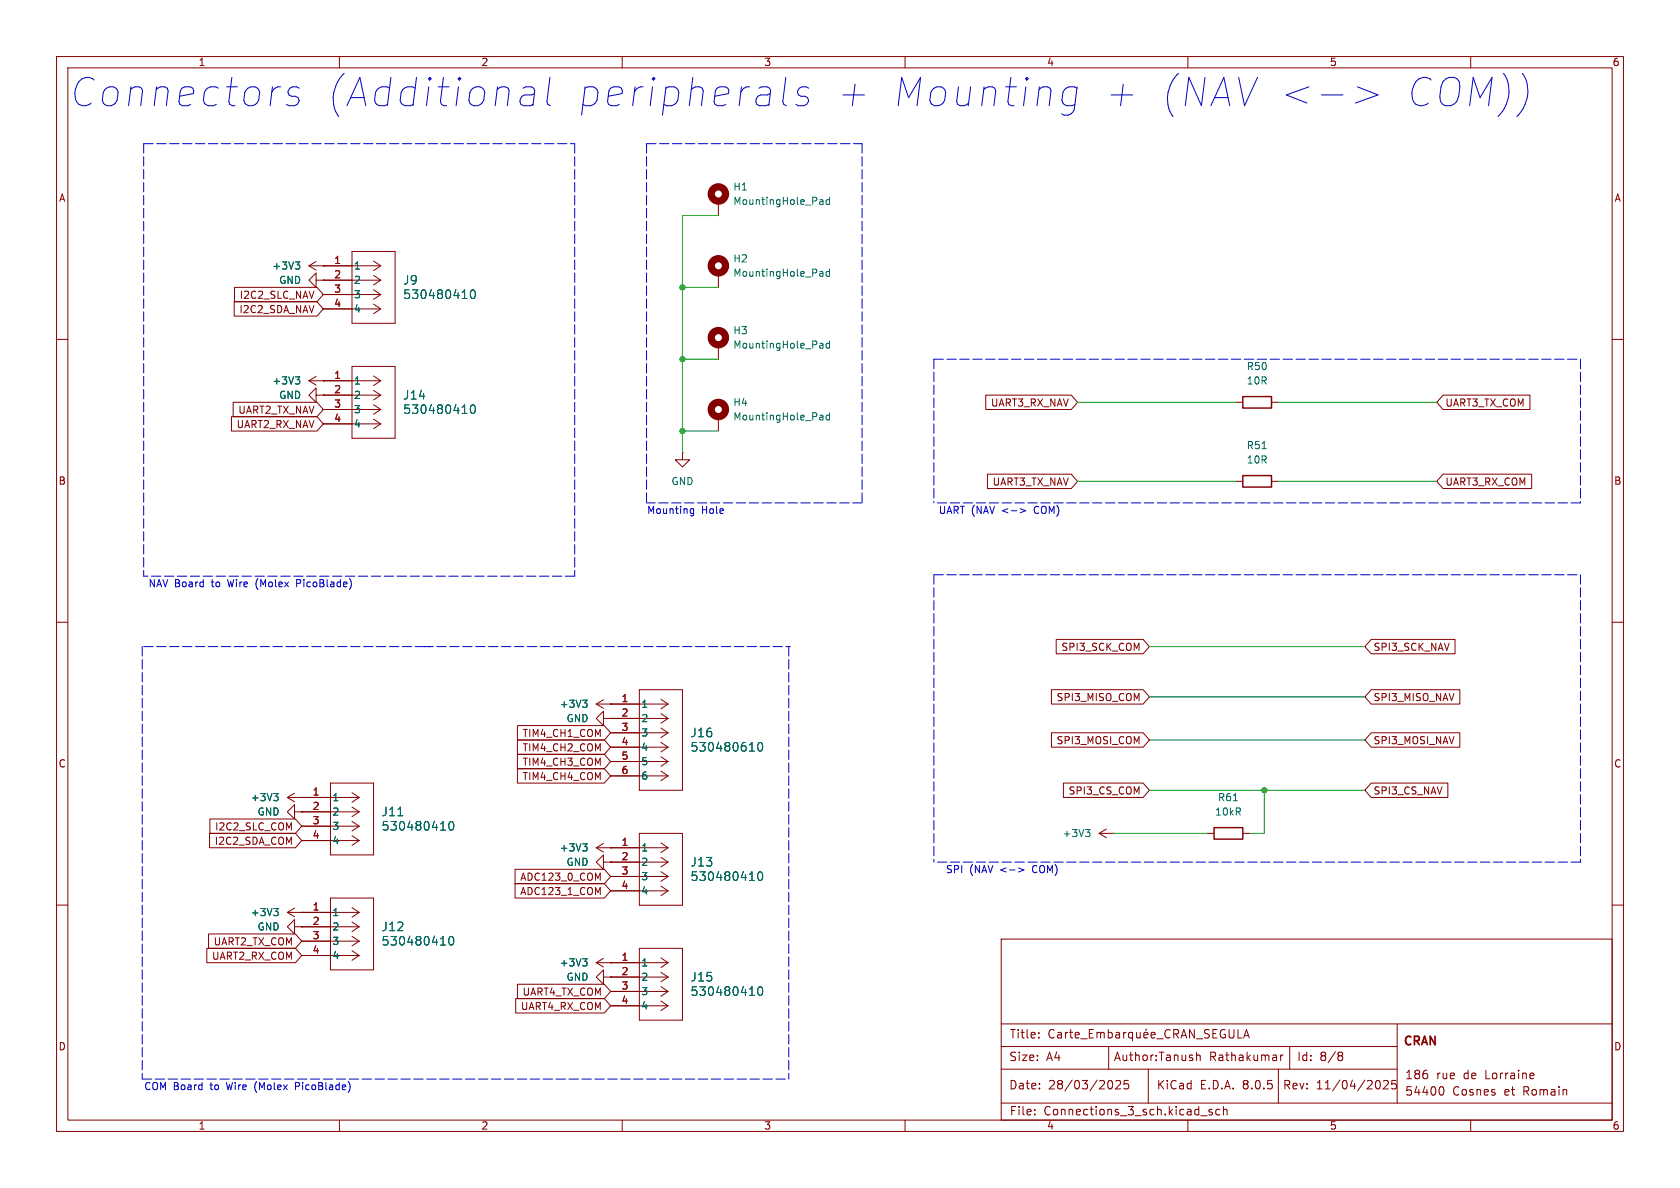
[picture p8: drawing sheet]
<svg xmlns="http://www.w3.org/2000/svg" width="297mm" height="210mm" viewBox="0 0 297 210" stroke-linecap="round" stroke-linejoin="round" font-family="sans-serif">
<g fill="none" stroke="#840000" stroke-width=".18">
<path d="M10 10h277v190h-277zM12 12h273v186h-273zM60 10v2M110 10v2M160 10v2M210 10v2M260 10v2M127 35.6v2.5M10 60h2M41.4 53.3h14.6l1.1 1.3-1.1 1.3h-14.6zM41.5 50.8h14.5l1.1 1.3-1.1 1.2h-14.5zM54.6 47l1.3 .8"/>
<path d="M54.6 47h12.7M55.9 49.5v-1.2l-1.3 1.2 1.3 1.3v-1.3h1.2M55.9 46.2l-1.3 .8M57.1 47h.1M57.1 49.5h.1M57.1 54.6h10.2M57.1 52.1h10.2M57.1 49.5h10.2M62.2 44.5h7.6v12.7h-7.6zM66 53.8l1.3 .8M66 51.2l1.3 .9M66 48.7l1.3 .8"/>
<path d="M66 46.1l1.3 .9M67.3 54.6l-1.3 .9M67.3 52.1l-1.3 .8M67.3 49.5l-1.3 .9M67.3 47l-1.3 .8M127 48.3v2.5M285 60h2M40.9 73.7h15.1l1.1 1.2-1.1 1.3h-15.1zM41.2 71.1h14.8l1.1 1.3-1.1 1.3h-14.8zM54.6 67.3l1.3 .8M54.6 67.3h12.7M55.9 69.9v-1.3l-1.3 1.3 1.3 1.2v-1.2h1.2"/>
<path d="M55.9 66.5l-1.3 .8M57.1 67.3h.1M57.1 69.9h.1M57.1 74.9h10.2M57.1 72.4h10.2M57.1 69.9h10.2M62.2 64.8h7.6v12.7h-7.6zM66 74.1l1.3 .8M66 71.5l1.3 .9M66 69l1.3 .9M66 66.5l1.3 .8M67.3 74.9l-1.3 .9"/>
<path d="M67.3 72.4l-1.3 .8M67.3 69.9l-1.3 .8M67.3 67.3l-1.3 .9M127 61v2.5M127 73.7v2.5M174.3 69.8h15.1l1.1 1.3-1.1 1.3h-15.1zM218.4 71.1h1.3M224.8 71.1h1.3M255.1 69.8h15.4v2.6h-15.4l-1.1-1.3zM120.6 80v1.3h1.3l-1.3 1.3-1.2-1.3h1.2M120.6 80h.1M174.6 83.8h14.8l1.1 1.3-1.1 1.3h-14.8z"/>
<path d="M218.4 85.1h1.3M224.8 85.1h1.3M255.1 83.8h15.7v2.6h-15.7l-1.1-1.3zM10 110h2M186.7 113h15.4l1.1 1.3-1.1 1.3h-15.4zM242.4 113h14.8v2.6h-14.8l-1.1-1.3zM285 110h2M58.4 138.4h7.6v12.7h-7.6zM91.5 130.8h15.3l1.1 1.3-1.1 1.3h-15.3zM91.5 135.9h15.3l1.1 1.3-1.1 1.2h-15.3zM91.5 133.3h15.3l1.1 1.3-1.1 1.3h-15.3zM91.5 128.3h15.3l1.1 1.2-1.1 1.3h-15.3z"/>
<path d="M105.4 124.5l1.3 .7M105.4 124.5h12.7M106.7 127v-1.3l-1.3 1.3 1.3 1.3v-1.3h1.2M106.7 123.7l-1.3 .8M107.9 127h.1M107.9 124.5h.1M107.9 137.2h10.2M107.9 134.6h10.2M107.9 132.1h10.2M107.9 129.5h10.2M107.9 127h10.2M113 121.9h7.6v17.8h-7.6z"/>
<path d="M116.8 136.3l1.3 .9M116.8 133.8l1.3 .8M116.8 131.2l1.3 .9M116.8 128.7l1.3 .8M116.8 126.2l1.3 .8M116.8 123.6l1.3 .9M118.1 137.2l-1.3 .8M118.1 134.6l-1.3 .9M118.1 132.1l-1.3 .8M118.1 129.5l-1.3 .9M118.1 127l-1.3 .8M118.1 124.5l-1.3 .8"/>
<path d="M185.9 129.5h16.2l1.1 1.3-1.1 1.3h-16.2zM185.9 121.9h16.2l1.1 1.3-1.1 1.3h-16.2zM188 138.4h14.1l1.1 1.3-1.1 1.3h-14.1zM242.4 138.4h13.6v2.6h-13.6l-1.1-1.3zM242.4 129.5h15.7v2.6h-15.7l-1.1-1.3zM242.4 121.9h15.7v2.6h-15.7l-1.1-1.3zM10 160h2M37 147.3h15.2l1.1 1.3-1.1 1.3h-15.2zM37.1 144.8h15.1l1.1 1.3-1.1 1.2h-15.1zM50.8 141l1.3 .7M50.8 141h12.7M52.1 143.5v-1.3l-1.3 1.3 1.3 1.3v-1.3h1.2"/>
<path d="M52.1 140.2l-1.3 .8M53.3 143.5h.1M53.3 141h.1M53.3 148.6h10.2M53.3 146.1h10.2M53.3 143.5h10.2M58.4 158.8h7.6v12.7h-7.6zM62.2 147.7l1.3 .9M62.2 145.2l1.3 .9M62.2 142.7l1.3 .8M62.2 140.1l1.3 .9M63.5 148.6l-1.3 .8"/>
<path d="M63.5 146.1l-1.3 .8M63.5 143.5l-1.3 .9M63.5 141l-1.3 .8M91.1 156.2h15.7l1.1 1.3-1.1 1.3h-15.7zM91.1 153.7h15.7l1.1 1.2-1.1 1.3h-15.7zM105.4 149.9l1.3 .7M105.4 149.9h12.7M105.7 157.8l.4-.9v1.3M105.7 155.2l.4-.9v1.3M106.7 152.4v-1.3l-1.3 1.3 1.3 1.3v-1.3h1.2M106.7 149.1l-1.3 .8M107.9 149.9h.1"/>
<path d="M107.9 152.4h.1M107.9 157.5h10.2M107.9 154.9h10.2M107.9 152.4h10.2M113 147.3h7.6v12.7h-7.6zM116.8 156.6l1.3 .9M116.8 154.1l1.3 .8M116.8 151.6l1.3 .8M116.8 149l1.3 .9M118.1 157.5l-1.3 .8M118.1 154.9l-1.3 .9M118.1 152.4l-1.3 .8"/>
<path d="M118.1 149.9l-1.3 .8M194.3 147.3h2.5M194.3 147.3l1.3 .8M195.6 146.6l-1.3 .7M196.8 147.3h.1M213.4 147.3h1.2M219.7 147.3h1.3M285 160h2M36.6 167.6h15.6l1.1 1.3-1.1 1.3h-15.6zM36.9 165.1h15.3l1.1 1.3-1.1 1.2h-15.3zM50.8 161.3h12.7M50.8 161.3l1.3 .8"/>
<path d="M52.1 163.8v-1.2l-1.3 1.2 1.3 1.3v-1.3h1.2M52.1 160.5l-1.3 .8M53.3 163.8h.1M53.3 161.3h.1M53.3 168.9h10.2M53.3 166.4h10.2M53.3 163.8h10.2M62.2 168.1l1.3 .8M62.2 165.5l1.3 .9M62.2 163l1.3 .8M62.2 160.4l1.3 .9M63.5 168.9l-1.3 .9"/>
<path d="M63.5 166.4l-1.3 .8M63.5 163.8l-1.3 .9M63.5 161.3l-1.3 .8M91.2 176.5h15.6l1.1 1.3-1.1 1.3h-15.6zM91.5 174h15.3l1.1 1.3-1.1 1.2h-15.3zM105.4 170.2l1.3 .7M105.4 170.2h12.7M106.7 172.7v-1.2l-1.3 1.2 1.3 1.3v-1.3h1.2M106.7 169.4l-1.3 .8M107.9 172.7h.1M107.9 170.2h.1M107.9 177.8h10.2"/>
<path d="M107.9 175.3h10.2M107.9 172.7h10.2M113 167.6h7.6v12.7h-7.6zM116.8 177l1.3 .8M116.8 174.4l1.3 .9M116.8 171.9l1.3 .8M116.8 169.3l1.3 .9M118.1 177.8l-1.3 .8M118.1 175.3l-1.3 .8M118.1 172.7l-1.3 .9M118.1 170.2l-1.3 .8M177 166h108v32h-108z"/>
<path d="M60 198v2M110 198v2M160 198v2M177 181h108M177 185h70M177 195h108M177 189h70M182.9 197v.1M182.9 196.2v.1M183.6 183.3v.2M183.6 182.6v.1M186.4 182.1a.6 .6 0 0 0-.8 0 .6 .6 0 0 0-.2 .8 .56 .56 0 0 0 .3 .5 .56 .56 0 0 0 .7-.1"/>
<path d="M187 182.6h.6v.9M187.6 182.9h-.5a.29 .29 0 0 0-.2 .3 .29 .29 0 0 0 .2 .3l.5-.1M188.4 182.5v1M188.8 182.5l-.3 .1-.1 .2M189.1 182.5h.5M189.3 182v1.3l.3 .2M190.1 183l.7-.1-.1-.3-.4-.1-.2 .2v.7h.6M191.1 183.6h1.1M192.6 182.7h.5M193.3 182h-.7v1.5h.7M193.9 182.6l.5-.1 .2 .2M193.9 182.5v1"/>
<path d="M194.6 182.7l.2-.2 .3 .1 .1 .9M194.6 182.7v.8M195.9 182.6l.5-.1 .2 .3v.4l-.1 .2h-.6M195.9 182v1.5M196 185v4M196.3 191a.94 .94 0 0 1 0 1.5M197.3 191.1l.5-.1 .2 .1 .1 .3-.9 1.1h.9M197.3 182.6h.6v.9M197.9 182.9h-.5a.29 .29 0 0 0-.2 .3 .29 .29 0 0 0 .2 .3l.5-.1M198.6 182.5v1M199.1 182.5l-.3 .1-.2 .2M199.5 191h-.7l-.1 .7 .2-.1h.5l.1 .3v.5l-.2 .1-.6-.1"/>
<path d="M200.2 182.6l-.4-.1-.3 .3v.4l.1 .2h.6M200.2 182.5v1.5M200.9 182.5l.1 .9 .4 .1 .2-.2M201.6 182.5v1M202.2 183l.7-.1v-.3l-.5-.1-.2 .2 .1 .7h.6M202.7 181.9l-.2 .2M203 189v6M203.5 183l.7-.1-.1-.3-.4-.1-.2 .2 .1 .7h.5M204.5 183.6h1.1M206.9 182.1a.6 .6 0 0 0-.8 0 .6 .6 0 0 0-.2 .8 .56 .56 0 0 0 .3 .5 .56 .56 0 0 0 .7-.1M207.5 182.8l.7-.1 .2-.2-.1-.4-.2-.1h-.6v1.5M207.9 182.8l.5 .7"/>
<path d="M208.8 183.5l.5-1.5 .5 1.5M208.9 183.1h.7M210 198v2M211.1 182v1.5l-.8-1.5v1.5M211.5 183.6h1.1M211.5 186.6l.3-.1 .3 .1 .1 .9M211.5 186v1.5M212.3 197.2h1.1M213.8 182.1l-.6-.1-.3 .3 .2 .3 .6 .3v.4l-.2 .2-.6-.1M214.3 196.2l-.4-.1-.2 .2 .1 .2 .5 .2v.3h-.6M214.4 182.7h.5M215.1 182h-.7v1.5h.7"/>
<path d="M215.6 196.2l-.4-.1-.3 .3v.4l.2 .2h.5M216.3 196.2l.2-.1 .4 .1v.9M216.3 195.6v1.5M216.6 182.1a.74 .74 0 0 0-.9 .5 .74 .74 0 0 0 .5 .9l.4-.2v-.4h-.2M217.3 182v1.2l.3 .3 .4-.1 .1-.2v-1.2M218.9 182v1.5h.7M219.9 183.5l.5-1.5 .5 1.5M220 183.1h.7M226 189v6M226.4 186.5v1M226.8 186.5l-.3 .1-.1 .2M228 185v4"/>
<path d="M236.8 186l.4 .1 .2 .2-.3 .3M236.8 186.6h.3M237.1 186.6l.2 .2 .1 .4-.2 .2-.4 .1M243.7 191a.94 .94 0 0 1 0 1.5M244.6 191.1l.6-.1 .2 .1v.3l-.9 1.1h.9M246.8 191h-.7l-.1 .7 .2-.1h.5l.2 .3-.1 .5-.2 .1-.6-.1M247 181v14M254.8 192.1a.8 .8 0 0 1 .5 .7 .8 .8 0 0 1-.5 .8M260 198v2M271 189.7l.2 .3-.7 .2M271.1 190.6l-.1 .1"/>
</g>
<g fill="none" stroke="#006464" stroke-width=".18">
<path d="M145.1 35.3h.2l.2 .2v.6M145.5 36.1h-.4M145.5 35.6l-.4 .1M146.6 34.9v1.2M146.6 35.4l-.3-.1-.3 .2 .2 .6h.4M52.2 46.3h.8l-.4 .5M52.7 46.8l.3 .2v.3l-.3 .3M81.7 52.8h.9M83.3 51.4l.2-.2a.83 .83 0 0 1 .6 .7 .83 .83 0 0 1-.3 .8l-.1 .1a.82 .82 0 0 1-.4-1.4zM145.1 48h.2l.2 .2v.6M145.5 48.8h-.4M145.5 48.3l-.4 .1"/>
<path d="M146.6 48.1l-.3-.1-.3 .2 .2 .6h.4M146.6 47.6v1.2M52.2 66.6h.8l-.4 .5M52.7 67.1l.3 .2v.3l-.3 .3M81.7 73.1h.9M83.3 71.7l.2-.1a.83 .83 0 0 1 .6 .6 .83 .83 0 0 1-.3 .8l-.1 .1a.82 .82 0 0 1-.4-1.4zM145.1 60.7h.2l.2 .2v.6M145.1 73.4h.2l.2 .2v.6M145.5 74.2h-.4M145.5 73.7l-.4 .1M145.5 61.5h-.4M145.5 61l-.4 .1"/>
<path d="M146.6 60.3v1.2M146.6 73v1.2M146.6 60.8l-.3-.1-.3 .2 .2 .6h.4M146.6 73.5l-.3-.1-.3 .2 .2 .6h.4M223.1 79.3h.8M103 123.8h.8l-.4 .5M103.5 124.3l.3 .2v.3l-.3 .2M132.5 132.8h.9M134.1 131.4l.2-.1a.83 .83 0 0 1 .6 .6 .83 .83 0 0 1-.3 .8l-.1 .1a.82 .82 0 0 1-.4-1.4zM48.4 140.3h.8l-.4 .5M48.9 140.8l.3 .2v.3l-.3 .2M70.3 144.2h.9"/>
<path d="M77.9 146.7h.9M79.5 145.4l.2-.2a.83 .83 0 0 1 .6 .7 .83 .83 0 0 1-.3 .8h-.1a.82 .82 0 0 1-.4-1.3zM103 149.2h.8l-.4 .5M103.5 149.7l.3 .2v.3l-.3 .2M132.5 155.6h.9M134.1 154.3l.2-.2a.83 .83 0 0 1 .6 .6 .83 .83 0 0 1-.3 .9h-.1a.82 .82 0 0 1-.4-1.3zM191.9 146.6h.8l-.4 .5M192.4 147.1l.3 .3v.3l-.3 .2M218 141.5h.8M48.4 160.6h.8l-.4 .5M48.9 161.1l.3 .2v.3l-.3 .3M77.9 167.1h.9"/>
<path d="M79.5 165.7l.2-.2a.83 .83 0 0 1 .6 .7 .83 .83 0 0 1-.3 .8l-.1 .1a.82 .82 0 0 1-.4-1.4zM103 169.5h.8l-.4 .5M103.5 170l.3 .2v.3l-.3 .3M132.5 176h.9M134.1 174.6l.2-.2a.83 .83 0 0 1 .6 .7 .83 .83 0 0 1-.3 .8l-.1 .1a.82 .82 0 0 1-.4-1.4z"/>
</g>
<g fill="none" stroke="#840000" stroke-width="1.3">
<circle cx="127" cy="34.3" r="1.27"/>
<circle cx="127" cy="47" r="1.27"/>
<circle cx="127" cy="59.7" r="1.27"/>
<circle cx="127" cy="72.4" r="1.27"/>
</g>
<path d="M219.7 70.1h5.1v2h-5.1zM219.7 84.1h5.1v2h-5.1zM214.6 146.3h5.1v2h-5.1z" fill="none" stroke="#840000" stroke-width=".25"/>
<g fill="none" stroke="#0000c2" stroke-width=".18">
<path d="M52.9 15.6a1.22 1.22 0 0 0-2 .7l.2 .5 .4 .2h.7l.5 .3 .1 .7-.3 .4-.5 .3h-.9l-.5-.3M92.5 15.6l.5-.2h.9l.5 .2 .1 .5-.3 2.6M94.2 18.4l-.5 .3h-1.2M94.5 16.5l-.5 .3h-1.2M97.2 13.7l-.5 4.3 .2 .4 .4 .3M138.9 13.7l-.5 4.3 .2 .4 .4 .3M143 15.6a1.22 1.22 0 0 0-2 .7l.2 .5 .4 .2h.7l.5 .3 .1 .4-.3 .7-.5 .3h-.9l-.5-.3M149 16.8h3.8M190.4 15.6a1.65 1.65 0 0 0-2.5 .7l-.2 1.4 .4 .7 .5 .3h.9l.5-.3M190.4 15.4l-.5 4a1.5 1.5 0 0 1-2.2 .7M196.4 16.8h3.8M233.6 16.8h3.8"/>
<path d="M240 15.4l3.6 1.4-4 1.4M269.1 13a5.8 5.8 0 0 1-.9 7.6M122.1 90.7l.2 .1 .3-.1M122.6 89.9v1.1l-.2 .2-.3-.1M122.6 90l-.3-.1-.2 .1M180.4 89.9l.9 .4-.9 .4M52.4 103.1h.5M52.9 102.5h-.5v1.2M62.1 102.8v.9M180.1 153.4l.9 .4-.9 .4M52.2 192h.5M52.7 191.4h-.5v1.2"/>
<path d="M61.8 191.7v.9"/>
</g>
<g fill="none" stroke="#0000c2" stroke-width=".18" stroke-dasharray="1.7 .6">
<path d="M25.4 25.4v76.5M25.4 25.4h76.2M101.6 25.4v76.5M114.3 25.4h38.1M114.3 25.4v63.5M152.4 25.4v63.5M165.1 63.5h114.3M165.1 63.5v25.4M279.4 63.5v25.4M152.4 88.9h-38.1M279.4 88.9h-114.3M25.1 114.3v76.5"/>
<path d="M25.4 114.3h50.8M74.9 114.3h64.8M74.9 114.3h.1M101.6 101.9h-76.2M139.4 114.3v76.5M165.1 101.6h114.3M165.1 101.6v50.8M279.4 101.6v50.8M279.4 152.4h-114.3M25.1 190.8h114.3"/>
</g>
<g fill="none" stroke="#009600" stroke-width=".18">
<path d="M127 38.1h-6.4v41.9M120.6 50.8h6.4M120.6 76.2h6.4M120.6 63.5h6.4M190.5 71.1h27.9M226.1 71.1h27.9M190.5 85.1h27.9M226.1 85.1h27.9M203.2 114.3h38.1M203.2 139.7h38.1M203.2 130.8h38.1M203.2 123.2h38.1"/>
<path d="M223.5 139.7v7.6h-2.5M196.8 147.3h16.6"/>
</g>
<g fill="#009600" stroke="#009600" stroke-width=".18">
<circle cx="223.5" cy="139.7" r=".46"/>
<circle cx="120.6" cy="76.2" r=".46"/>
<circle cx="120.6" cy="50.8" r=".46"/>
<circle cx="120.6" cy="63.5" r=".46"/>
</g>
<g font-size="7" fill="#0000c2">
<text x="11.9" y="19.3">Connectors</text>
<text x="56.9" y="19.3">(Additional</text>
<text x="100.7" y="19.3">peripherals</text>
<text x="145.9" y="19.3">+</text>
<text x="155.3" y="19.3">Mounting</text>
<text x="192.2" y="19.3">+</text>
<text x="201.7" y="19.3">(NAV &lt;-&gt;</text>
<text x="244" y="19.3">COM))</text>
</g>
<g font-size="2.1" fill="#006464">
<text x="71.2" y="50.5">J9</text>
<text x="71.2" y="53.1">530480410</text>
<text x="71.2" y="70.8">J14</text>
<text x="71.2" y="73.4">530480410</text>
<text x="122" y="130.5">J16</text>
<text x="122" y="133.1">530480610</text>
<text x="67.4" y="144.5">J11</text>
<text x="67.4" y="147">530480410</text>
<text x="122" y="153.4">J13</text>
<text x="122" y="155.9">530480410</text>
<text x="67.4" y="164.8">J12</text>
<text x="67.4" y="167.4">530480410</text>
<text x="122" y="173.7">J15</text>
<text x="122" y="176.3">530480410</text>
</g>
<g font-size="2.1" fill="#840000">
<text x="178.4" y="183.8">Title:</text>
<text x="248" y="185.2">CRAN</text>
<text x="178.3" y="187.8">Size:</text>
<text x="185" y="187.8">A4</text>
<text x="196.8" y="187.8">Author:Tanush</text>
<text x="213.7" y="187.8">Rathakumar</text>
<text x="229.2" y="187.8">Id:</text>
<text x="233.3" y="187.8">8/8</text>
<text x="248.3" y="191">186</text>
<text x="253.9" y="191">rue</text>
<text x="258.8" y="191">de</text>
<text x="262.7" y="191">Lorraine</text>
<text x="178.3" y="192.8">Date:</text>
<text x="178.4" y="197.4">File:</text>
<text x="184.5" y="197.4">Connections_3_sch.kicad_sch</text>
<text x="185.3" y="192.8">28/03/2025</text>
<text x="204.4" y="192.8">KiCad</text>
<text x="212.1" y="192.8">E.D.A.</text>
<text x="219.7" y="192.8">8.0.5</text>
<text x="226.7" y="192.8">Rev:</text>
<text x="232.6" y="192.8">11/04/2025</text>
<text x="248.3" y="193.9">54400</text>
<text x="256.7" y="193.9">Cosnes</text>
<text x="266" y="193.9">et</text>
<text x="269.4" y="193.9">Romain</text>
</g>
<g font-size="1.8" fill="#840000">
<text x="35" y="11.9">1</text>
<text x="85" y="11.9">2</text>
<text x="135" y="11.9">3</text>
<text x="185" y="11.9">4</text>
<text x="235" y="11.9">5</text>
<text x="285" y="11.9">6</text>
<text x="10.3" y="35.9">A</text>
<text x="285.3" y="35.9">A</text>
<text x="42.3" y="53">I2C2_SLC_NAV</text>
<text x="42.2" y="55.6">I2C2_SDA_NAV</text>
<text x="41.7" y="75.9">UART2_RX_NAV</text>
<text x="42" y="73.3">UART2_TX_NAV</text>
<text x="175.1" y="72.1">UART3_RX_NAV</text>
<text x="255.4" y="72.1">UART3_TX_COM</text>
<text x="10.3" y="85.9">B</text>
<text x="175.4" y="86">UART3_TX_NAV</text>
<text x="255.4" y="86">UART3_RX_COM</text>
<text x="285.3" y="85.9">B</text>
<text x="187.5" y="115.3">SPI3_SCK_COM</text>
<text x="242.7" y="115.3">SPI3_SCK_NAV</text>
<text x="186.7" y="124.1">SPI3_MISO_COM</text>
<text x="242.7" y="124.1">SPI3_MISO_NAV</text>
<text x="92.3" y="130.5">TIM4_CH1_COM</text>
<text x="186.7" y="131.8">SPI3_MOSI_COM</text>
<text x="242.7" y="131.8">SPI3_MOSI_NAV</text>
<text x="10.3" y="135.9">C</text>
<text x="92.3" y="133">TIM4_CH2_COM</text>
<text x="92.3" y="135.6">TIM4_CH3_COM</text>
<text x="285.3" y="135.9">C</text>
<text x="92.3" y="138.1">TIM4_CH4_COM</text>
<text x="188.8" y="140.7">SPI3_CS_COM</text>
<text x="242.7" y="140.7">SPI3_CS_NAV</text>
<text x="37.9" y="149.5">I2C2_SDA_COM</text>
<text x="37.9" y="147">I2C2_SLC_COM</text>
<text x="91.9" y="155.9">ADC123_0_COM</text>
<text x="91.9" y="158.4">ADC123_1_COM</text>
<text x="37.7" y="167.3">UART2_TX_COM</text>
<text x="37.4" y="169.9">UART2_RX_COM</text>
<text x="92" y="178.8">UART4_RX_COM</text>
<text x="92.3" y="176.2">UART4_TX_COM</text>
<text x="10.3" y="185.9">D</text>
<text x="285.3" y="185.9">D</text>
<text x="35" y="199.9">1</text>
<text x="85" y="199.9">2</text>
<text x="135" y="199.9">3</text>
<text x="185" y="199.9">4</text>
<text x="235" y="199.9">5</text>
<text x="285" y="199.9">6</text>
</g>
<g font-size="1.8" fill="#006464">
<text x="129.5" y="33.9">H1</text>
<text x="129.5" y="36.4">MountingHole_Pad</text>
<text x="48" y="47.9">+3V3</text>
<text x="62.5" y="47.9">1</text>
<text x="129.5" y="46.6">H2</text>
<text x="49.3" y="50.4">GND</text>
<text x="62.5" y="50.4">2</text>
<text x="62.5" y="52.9">3</text>
<text x="129.5" y="49.1">MountingHole_Pad</text>
<text x="62.5" y="55.5">4</text>
<text x="129.5" y="59.3">H3</text>
<text x="129.5" y="61.8">MountingHole_Pad</text>
<text x="220.3" y="65.6">R50</text>
<text x="48" y="68.2">+3V3</text>
<text x="49.3" y="70.7">GND</text>
<text x="62.5" y="68.2">1</text>
<text x="62.5" y="70.7">2</text>
<text x="129.5" y="72">H4</text>
<text x="220.3" y="68.2">10R</text>
<text x="62.5" y="73.3">3</text>
<text x="62.5" y="75.8">4</text>
<text x="129.5" y="74.5">MountingHole_Pad</text>
<text x="220.3" y="79.6">R51</text>
<text x="220.3" y="82.1">10R</text>
<text x="118.6" y="86">GND</text>
<text x="98.8" y="125.3">+3V3</text>
<text x="113.3" y="125.3">1</text>
<text x="100.1" y="127.9">GND</text>
<text x="113.3" y="127.9">2</text>
<text x="113.3" y="130.4">3</text>
<text x="113.3" y="132.9">4</text>
<text x="113.3" y="135.5">5</text>
<text x="44.2" y="141.8">+3V3</text>
<text x="58.7" y="141.8">1</text>
<text x="113.3" y="138">6</text>
<text x="215.2" y="141.8">R61</text>
<text x="45.4" y="144.4">GND</text>
<text x="58.7" y="144.4">2</text>
<text x="58.7" y="146.9">3</text>
<text x="58.7" y="149.5">4</text>
<text x="187.7" y="148.2">+3V3</text>
<text x="214.7" y="144.4">10kR</text>
<text x="98.8" y="150.7">+3V3</text>
<text x="100.1" y="153.3">GND</text>
<text x="113.3" y="150.7">1</text>
<text x="113.3" y="153.3">2</text>
<text x="113.3" y="155.8">3</text>
<text x="113.3" y="158.3">4</text>
<text x="44.2" y="162.2">+3V3</text>
<text x="45.4" y="164.7">GND</text>
<text x="58.7" y="162.2">1</text>
<text x="58.7" y="164.7">2</text>
<text x="58.7" y="167.2">3</text>
<text x="58.7" y="169.8">4</text>
<text x="98.8" y="171">+3V3</text>
<text x="100.1" y="173.6">GND</text>
<text x="113.3" y="171">1</text>
<text x="113.3" y="173.6">2</text>
<text x="113.3" y="176.1">3</text>
<text x="113.3" y="178.7">4</text>
</g>
<g font-size="1.8" fill="#a90000">
<text x="59" y="46.7">1</text>
<text x="59" y="49.3">2</text>
<text x="59" y="51.8">3</text>
<text x="59" y="54.4">4</text>
<text x="59" y="67.1">1</text>
<text x="59" y="69.6">2</text>
<text x="59" y="72.1">3</text>
<text x="59" y="74.7">4</text>
<text x="109.8" y="124.2">1</text>
<text x="109.8" y="126.7">2</text>
<text x="109.8" y="129.3">3</text>
<text x="109.8" y="131.8">4</text>
<text x="109.8" y="134.4">5</text>
<text x="109.8" y="136.9">6</text>
<text x="55.2" y="140.7">1</text>
<text x="55.2" y="143.3">2</text>
<text x="55.2" y="145.8">3</text>
<text x="55.2" y="148.3">4</text>
<text x="109.8" y="149.6">1</text>
<text x="109.8" y="152.1">2</text>
<text x="109.8" y="154.7">3</text>
<text x="55.2" y="161">1</text>
<text x="109.8" y="157.2">4</text>
<text x="55.2" y="163.6">2</text>
<text x="55.2" y="166.1">3</text>
<text x="55.2" y="168.7">4</text>
<text x="109.8" y="169.9">1</text>
<text x="109.8" y="172.5">2</text>
<text x="109.8" y="175">3</text>
<text x="109.8" y="177.5">4</text>
</g>
<g font-size="1.8" fill="#0000c2">
<text x="114.3" y="90.9">Mounting</text>
<text x="124" y="90.9">Hole</text>
<text x="165.9" y="90.9">UART (NAV</text>
<text x="177.2" y="90.9">&lt;-&gt;</text>
<text x="183.1" y="90.9">COM)</text>
<text x="26.2" y="103.9">NAV Board</text>
<text x="37.5" y="103.9">to</text>
<text x="40.6" y="103.9">Wire</text>
<text x="45.7" y="103.9">(Molex</text>
<text x="53.1" y="103.9">PicoBlade)</text>
<text x="167.1" y="154.4">SPI</text>
<text x="171.4" y="154.4">(NAV</text>
<text x="176.9" y="154.4">&lt;-&gt;</text>
<text x="182.8" y="154.4">COM)</text>
<text x="25.4" y="192.8">COM Board</text>
<text x="37.3" y="192.8">to</text>
<text x="40.3" y="192.8">Wire</text>
<text x="45.4" y="192.8">(Molex</text>
<text x="52.8" y="192.8">PicoBlade)</text>
</g>
</svg>
